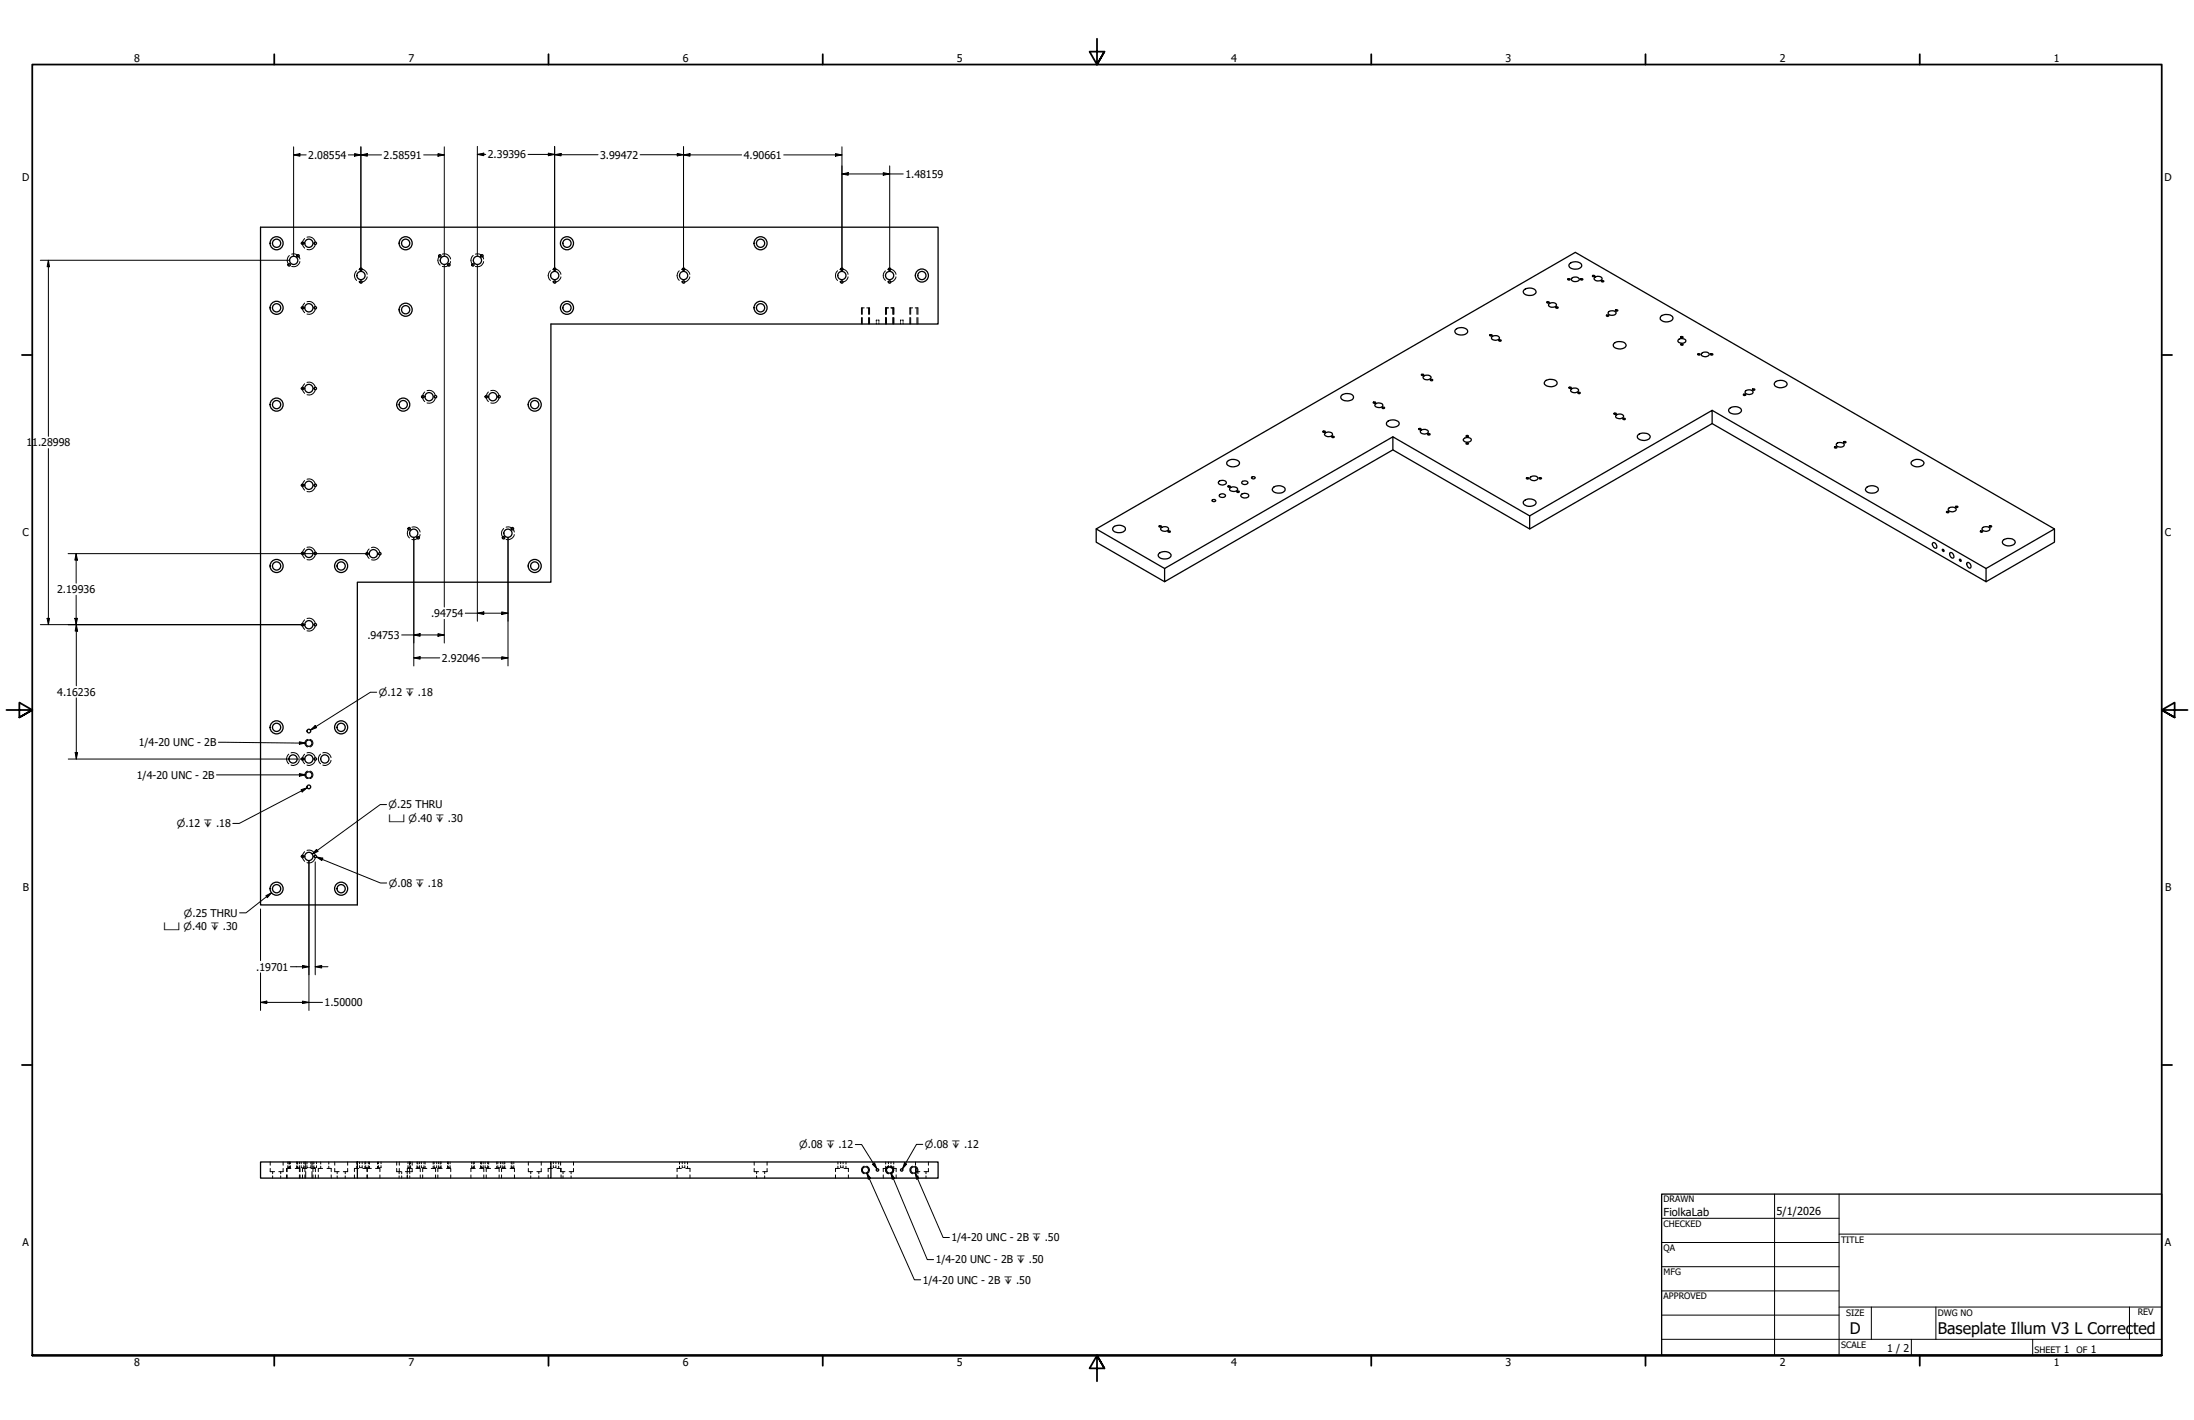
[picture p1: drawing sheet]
<svg xmlns="http://www.w3.org/2000/svg" width="864mm" height="559mm" viewBox="0 0 864 559" stroke-linecap="round" stroke-linejoin="round" font-family="sans-serif">
<!-- layer: Hidden (ANSI) -->
<g fill="none" stroke="#000" stroke-width=".39">
<path d="M119.9 93.9a2.61 2.61 0 0 0 0 3.8M120.8 93.3h.3a2.47 2.47 0 0 1 3 1.9M124.1 96.3a2.48 2.48 0 0 1-3.3 1.9M113.9 100.5a2.61 2.61 0 0 0 0 3.8M114.8 100l.3-.1a2.47 2.47 0 0 1 2.9 2M118 102.9a2.48 2.48 0 0 1-3.2 1.9M119.9 119.3a2.61 2.61 0 0 0 0 3.8M120.8 118.7h.3a2.47 2.47 0 0 1 3 1.9M140.3 106.6a2.61 2.61 0 0 0 0 3.8M141.3 106h.2a2.47 2.47 0 0 1 3 1.9M144.5 109a2.48 2.48 0 0 1-3.2 1.9M173.2 100.5a2.49 2.49 0 0 0 0 3.8"/>
<path d="M174.1 100l.3-.1a2.47 2.47 0 0 1 3 2M177.4 102.9a2.48 2.48 0 0 1-3.3 1.9M186.2 100.5a2.49 2.49 0 0 0 0 3.8M187.1 100l.3-.1a2.39 2.39 0 0 1 3 2M190.4 102.9a2.41 2.41 0 0 1-3.3 1.9M216.7 106.6a2.49 2.49 0 0 0 0 3.8M217.6 106h.2a2.47 2.47 0 0 1 3 1.9M220.8 109a2.48 2.48 0 0 1-3.2 1.9M267.3 106.6a2.61 2.61 0 0 0 0 3.8M268.3 106h.2a2.47 2.47 0 0 1 3 1.9M271.5 109a2.48 2.48 0 0 1-3.2 1.9M329.7 106.6a2.61 2.61 0 0 0 0 3.8"/>
<path d="M330.6 106h.2a2.39 2.39 0 0 1 3 1.9M333.8 109a2.41 2.41 0 0 1-3.2 1.9M348.5 106.6a2.61 2.61 0 0 0 0 3.8M349.4 106h.3a2.47 2.47 0 0 1 3 1.9M352.7 109a2.48 2.48 0 0 1-3.3 1.9M124.1 121.7a2.48 2.48 0 0 1-3.3 1.9M339.1 121.2h1.1M339.4 121.2v2.5M339.4 125v2.5M341.2 121.2h1.1M341.9 121.2v2.5M341.9 125v2.5"/>
<path d="M344.9 127v.5M345.2 126h-.3v.5M345.6 126h.3v.5M345.9 127v.5M348.6 121.2h1.1M348.9 121.2v2.5M348.9 125v2.5M350.7 121.2h1.1M351.4 121.2v2.5M351.4 125v2.5M354.5 127v.5M354.8 126h-.3v.5"/>
<path d="M355.2 126h.3v.5M355.5 127v.5M358.1 121.2h1.1M358.5 121.2v2.5M358.5 125v2.5M360.2 121.2h1.1M360.9 121.2v2.5M360.9 125v2.5M119.9 151a2.61 2.61 0 0 0 0 3.8M120.8 150.5l.3-.1a2.47 2.47 0 0 1 3 2M124.1 153.4a2.48 2.48 0 0 1-3.3 1.9M167.2 154.2a2.61 2.61 0 0 0 0 3.9"/>
<path d="M168.1 153.7h.2a2.39 2.39 0 0 1 3 1.9M171.3 156.7a2.41 2.41 0 0 1-3.2 1.9M192.2 154.2a2.61 2.61 0 0 0 0 3.9M193.2 153.7h.2a2.47 2.47 0 0 1 3 1.9M196.4 156.7a2.48 2.48 0 0 1-3.2 1.9M119.9 189.1a2.61 2.61 0 0 0 0 3.8M120.8 188.6l.3-.1a2.47 2.47 0 0 1 3 2M124.1 191.5a2.48 2.48 0 0 1-3.3 1.9M119.9 215.9a2.61 2.61 0 0 0 0 3.8M120.8 215.4l.3-.1a2.47 2.47 0 0 1 3 2M124.1 218.3a2.48 2.48 0 0 1-3.3 1.9M145.3 216a2.54 2.54 0 0 0 0 3.8"/>
<path d="M146.2 215.5a2.5 2.5 0 0 1 3.3 1.9M149.5 218.4a2.5 2.5 0 0 1-3.3 1.9M161.2 208a2.47 2.47 0 0 0 0 3.7M162.1 207.5l.3-.1a2.47 2.47 0 0 1 3 2M165.4 210.4a2.59 2.59 0 0 1-3.3 1.9M198.2 208a2.47 2.47 0 0 0 0 3.7M199.2 207.5l.3-.1a2.47 2.47 0 0 1 2.9 2M202.4 210.4a2.59 2.59 0 0 1-3.2 1.9M119.9 243.9a2.61 2.61 0 0 0 0 3.8M120.8 243.4l.3-.1a2.47 2.47 0 0 1 3 2M124.1 246.3a2.48 2.48 0 0 1-3.3 1.9M113.7 296.8a2.42 2.42 0 0 0 0 3.7"/>
<path d="M114.6 296.3l.2-.1a2.5 2.5 0 0 1 3 1.9M117.8 299.2a2.43 2.43 0 0 1-3.2 1.9M119.9 296.8a2.54 2.54 0 0 0 0 3.7M120.8 296.3l.3-.1a2.59 2.59 0 0 1 3 1.9M124.1 299.2a2.5 2.5 0 0 1-3.3 1.9M126.2 296.8a2.42 2.42 0 0 0 0 3.7M127.1 296.3l.2-.1a2.59 2.59 0 0 1 3 1.9M130.3 299.2a2.5 2.5 0 0 1-3.2 1.9M119.9 335.2a2.61 2.61 0 0 0 0 3.8M120.8 334.6h.3a2.47 2.47 0 0 1 3 1.9M124.1 337.6a2.48 2.48 0 0 1-3.3 1.9M106.4 459.8v1.3h1.7"/>
<path d="M106.4 457.3v1.2M111.4 459.8v1.3h-1.7M111.4 457.3v1.2M113 459.8v1.3M113.3 458.7v.8h.4M113.3 457.3v.7M113.7 457.3v.8M113.7 458.9v.9M114 457.3v.8M114 458.9v.9M114.3 458.7v.8h-.3M114.3 457.3v.7"/>
<path d="M114.5 459.8h-1.7v1.3M116.2 459.8h1.8M116.8 458.7v.8h.4M116.8 457.3v.7M116.9 457.3v.8M116.9 458.9v.9M117.2 457.3v.8M117.2 458.9v.9M117.9 458.7v.8h-.4M117.9 457.3v.7M117.9 459.8v1.3M118 459.8l.1 1.3"/>
<path d="M118.6 458.7v.8h.3M118.6 457.3v.7M119.6 458.7v.8h-.3M119.6 457.3v.7M120 457.3v.8M120 458.9v.9M120.3 457.3v2.5M120.8 459.8h-1.7v1.3M120.8 458.7v.8h.5M120.8 457.3v.7M122.4 458.7v.8h-.5M122.4 457.3v.7"/>
<path d="M122.4 459.8h1.7v1.3M122.8 457.3v2.5M123.2 457.3v.8M123.2 458.9v.9M123.6 458.7v.8h.4M123.6 457.3v.7M124.6 458.7v.8h-.3M124.6 457.3v.7M126.2 457.3v.8M126.2 458.9v.9M127 459.8h-1.7v1.3M128.7 459.8h1.7v1.3"/>
<path d="M129.4 457.3v.8M129.4 458.9v.9M131.8 459.8v1.3h1.7M131.8 457.3v1.2M136.8 459.8v1.3h-1.7M136.8 457.3v1.2M140.5 457.3v.8M140.5 458.9v.9M141.2 459.8h-1.7v1.3M141.5 458.7v.8h.4M141.5 457.3v.7M142.6 458.7v.8h-.4"/>
<path d="M142.6 457.3v.7M142.8 459.8h3.4M143.6 457.3v.8M143.6 458.9v.9M144 458.7v.8h.3M144 457.3v.7M144.5 459.8v1.3M144.6 459.8v1.3M145 458.7v.8h-.3M145 457.3v.7M145.4 457.3v.8M145.4 458.9v.9"/>
<path d="M147.8 459.8h1.7v1.3M148.6 457.3v.8M148.6 458.9v.9M149 458.7v.8h.4M149 457.3v.7M150 458.7v.8h-.3M150 457.3v.7M156.1 459.8v1.3h1.8M156.1 457.3v1.2M157.2 457.3v1.2M157.2 459.8v1.3M160.6 458.7v.8h.3"/>
<path d="M160.6 457.3v.7M161.2 457.3v1.2M161.2 459.8v1.3M161.3 457.3v.8M161.3 458.9v.9M161.6 458.7v.8h-.3M161.6 457.3v.7M162.1 459.8h-1.8v2.1M162.2 459.8v1.3h-.3M162.2 457.3v1.2M163.7 459.8h1.7v1.3M164.1 458.7v.8h.4"/>
<path d="M164.1 457.3v.7M164.5 457.3v.8M164.5 458.9v.9M165.2 458.7v.8h-.4M165.2 457.3v.7M165.9 458.7v.8h.3M165.9 457.3v.7M166.9 458.7v.8h-.3M166.9 457.3v.7M167.3 457.3v.8M167.3 458.9v.9M168 459.8h-1.6v1.3"/>
<path d="M169.7 459.8h1.7v1.3M170.5 457.3v.8M170.5 458.9v.9M170.9 458.7v.8h.3M170.9 457.3v.7M171.9 458.7v.8h-.3M171.9 457.3v.7M172.7 458.7v.8h.3M172.7 457.3v.7M173.3 457.3v.8M173.3 458.9v.9M173.6 458.7v.8h-.3"/>
<path d="M173.6 457.3v.7M174.1 459.8h-1.8v1.3M175.8 459.8h1.6v1.3M176.1 458.7v.8h.4M176.1 457.3v.7M176.5 457.3v.8M176.5 458.9v.9M177.2 458.7v.8h-.4M177.2 457.3v.7M185.7 458.7v.8h.3M185.7 457.3v.7M186.3 457.3v.8"/>
<path d="M186.3 458.9v.9M186.7 458.7v.8h-.4M186.7 457.3v.7M187.1 459.8h-1.7v1.3M188.8 459.8h1.6v1.3M189.2 458.7v.8h.3M189.2 457.3v.7M189.5 457.3v.8M189.5 458.9v.9M190.2 458.7v.8h-.3M190.2 457.3v.7M190.9 458.7v.8h.4"/>
<path d="M190.9 457.3v.7M192 458.7v.8h-.4M192 457.3v.7M192.3 457.3v.8M192.3 458.9v.9M193.1 459.8h-1.7v1.3M194.8 459.8h1.7v1.3M195.5 457.3v.8M195.5 458.9v.9M196 458.7v.8h.3M196 457.3v.7M197 458.7v.8h-.4"/>
<path d="M197 457.3v.7M197.7 458.7v.8h.3M197.7 457.3v.7M198.4 457.3v.8M198.4 458.9v.9M198.7 458.7v.8h-.3M198.7 457.3v.7M199.1 459.8h-1.7v1.3M200.8 459.8h1.7v1.3M201.2 458.7v.8h.3M201.2 457.3v.7M201.5 457.3v.8"/>
<path d="M201.5 458.9v.9M202.2 458.7v.8h-.3M202.2 457.3v.7M208 459.8v1.3h1.7M208 457.3v1.2M213 459.8v1.3h-1.7M213 457.3v1.2M216.7 457.3v.8M216.7 458.9v.9M217.5 459.8h-1.7v1.3M217.8 458.7v.8h.4M217.8 457.3v.7"/>
<path d="M218.8 458.7v.8h-.3M218.8 457.3v.7M219.2 459.8h1.7v1.3M219.9 457.3v.8M219.9 458.9v.9M220.7 459.8v1.3h1.7M220.7 457.3v1.2M225.7 459.8v1.3h-1.7M225.7 457.3v1.2M267.5 457.3v.8M267.5 458.9v.9M268.2 459.8h-1.7v1.3"/>
<path d="M268.5 458.7v.8h.4M268.5 457.3v.7M269.6 458.7v.8h-.4M269.6 457.3v.7M269.9 459.8h1.7v1.3M270.6 457.3v.8M270.6 458.9v.9M296.9 459.8v1.3h1.7M296.9 457.3v1.2M301.9 459.8v1.3h-1.7M301.9 457.3v1.2M329.8 457.3v.8"/>
<path d="M329.8 458.9v.9M330.5 459.8h-1.6v1.3M330.9 458.7v.8h.3M330.9 457.3v.7M331.9 458.7v.8h-.4M331.9 457.3v.7M332.2 459.8h1.7v1.3M333 457.3v.8M333 458.9v.9M348.6 457.3v.8M348.6 458.9v.9M349.3 459.8h-1.6v1.3"/>
<path d="M349.7 458.7v.8h.3M349.7 457.3v.7M350.7 458.7v.8h-.4M350.7 457.3v.7M351 459.8h1.7v1.3M351.8 457.3v.8M351.8 458.9v.9M360.4 459.8v1.3h1.7M360.4 457.3v1.2M365.4 459.8v1.3h-1.7M365.4 457.3v1.2M107.3 461.1v.8"/>
<path d="M107.3 462.7v.9M110.5 461.1v.8M110.5 462.7v.9M112.8 462.3v1.3M113 462.3v1.3M117.9 462.3v1.3M118.1 462.3v1.3M119.1 462.3v1.3M120.3 461.1v2.5M122.8 461.1v2.5M124.1 462.3v1.3M125.3 462.3v1.3"/>
<path d="M130.4 462.3v1.3M132.7 461.1v.8M132.7 462.7v.9M135.9 461.1v.8M135.9 462.7v.9M139.5 462.3v1.3M144.5 462.3v1.3M144.6 462.3v1.3M149.5 462.3v1.3M157.1 461.1v.8M157.1 462.7v.9M158.1 461.1v.8"/>
<path d="M158.1 462.7v.9M159.6 461.1h1.9M160.3 462.3v1.3M161.3 461.1v.8M161.3 462.7v.9M165.4 462.3v1.3M166.4 462.3v1.3M171.4 462.3v1.3M172.3 462.3v1.3M177.4 462.3v1.3M185.4 462.3v1.3M190.4 462.3v1.3"/>
<path d="M191.4 462.3v1.3M196.5 462.3v1.3M197.4 462.3v1.3M202.5 462.3v1.3M208.9 461.1v.8M208.9 462.7v.9M212.1 461.1v.8M212.1 462.7v.9M215.8 462.3v1.3M220.9 462.3v1.3M221.6 461.1v.8M221.6 462.7v.9"/>
<path d="M224.8 461.1v.8M224.8 462.7v.9M266.5 462.3v1.3M271.6 462.3v1.3M297.8 461.1v.8M297.8 462.7v.9M301 461.1v.8M301 462.7v.9M328.9 462.3v1.3M333.9 462.3v1.3M347.7 462.3v1.3M352.7 462.3v1.3"/>
<path d="M361.3 461.1v.8M361.3 462.7v.9M364.5 461.1v.8M364.5 462.7v.9"/>
</g>
<!-- layer: Hidden Narrow (ANSI) -->
<g fill="none" stroke="#000" stroke-width=".39">
<path d="M339.1 121.2v2.5M339.1 125v2.5M342.3 121.2v2.5M342.3 125v2.5M348.6 121.2v2.5M348.6 125v2.5M351.8 121.2v2.5M351.8 125v2.5M358.1 121.2v2.5M358.1 125v2.5M361.3 121.2v2.5M361.3 125v2.5"/>
<path d="M121.1 291a1.57 1.57 0 0 0-1.1 1.4 1.57 1.57 0 0 0 1.1 1.5M122 291a1.55 1.55 0 0 1 1.2 1.4 1.55 1.55 0 0 1-1.2 1.5M121.1 303.5a1.53 1.53 0 0 0-1.1 1.4 1.53 1.53 0 0 0 1.1 1.5M122 303.5a1.5 1.5 0 0 1 1.2 1.4 1.5 1.5 0 0 1-1.2 1.5M120 459.8v1.3M123.2 459.8v1.3M340.2 458.9a1.57 1.57 0 0 0-1.1 1.5 1.57 1.57 0 0 0 1.1 1.5M341.1 458.9a1.55 1.55 0 0 1 1.2 1.5 1.55 1.55 0 0 1-1.2 1.5M349.7 458.9a1.57 1.57 0 0 0-1.1 1.5 1.57 1.57 0 0 0 1.1 1.5M350.6 458.9a1.55 1.55 0 0 1 1.2 1.5 1.55 1.55 0 0 1-1.2 1.5 1.55 1.55 0 0 0 1.2-1.5 1.55 1.55 0 0 0-1.2-1.5zM359.2 458.9a1.57 1.57 0 0 0-1.1 1.5 1.57 1.57 0 0 0 1.1 1.5M360.2 458.9a1.55 1.55 0 0 1 1.1 1.5 1.55 1.55 0 0 1-1.1 1.5"/>
<path d="M120 462.3v1.3M123.2 462.3v1.3"/>
</g>
<!-- layer: Visible (ANSI) -->
<g fill="none" stroke="#000" stroke-width=".51">
<path d="M102.6 89.4h266.7v38.1h-152.4v101.6h-76.2v127h-38.1zM599.9 114.1a2.96 2.96 0 0 1 4.7 .9 3.1 3.1 0 0 1-5-.1zM609.7 119.6a1.84 1.84 0 0 1 2.9 .5 1.8 1.8 0 0 1-3.1-.1zM617.1 109.9l.7-.2 .2 .3-.3 .2zM617.9 103.8a3.3 3.3 0 0 1 4.7 .4 2.4 2.4 0 0 1-3.6 1.6 1.28 1.28 0 0 1-1.2-.7 1.28 1.28 0 0 1 .1-1.3zM618.6 109.5a1.91 1.91 0 0 1 3.1 .5 1.86 1.86 0 0 1-3.2-.1zM622 109.9l.8-.2 .3 .3-.4 .2zM626.9 108.4l.9 .2-.7 .3-.3-.1zM627.6 109.3a1.84 1.84 0 0 1 3 .4 1.86 1.86 0 0 1-3.2-.1zM630.3 110.6l.4-.2 .6 .3-.7 .2zM573 129.7a3.3 3.3 0 0 1 4.7 .4 2.4 2.4 0 0 1-3.6 1.6 1.28 1.28 0 0 1-1.2-.6 1.28 1.28 0 0 1 .1-1.4zM586.5 131.8l.6-.1 .3 .3-.8 .2z"/>
<path d="M587.2 132.6a1.91 1.91 0 0 1 3 .4 1.8 1.8 0 0 1-3.1-.1zM590 133.8l.6-.1 .3 .3-.7 .2zM612.3 121l.8-.2 .2 .3-.3 .2zM632.4 124h.6l.3 .3-.8 .2zM633.1 122.8a1.91 1.91 0 0 1 3 .5 1.86 1.86 0 0 1-3.1-.2zM635.3 135.1a3.4 3.4 0 0 1 4.7 .5 2.42 2.42 0 0 1-3.5 1.6 1.26 1.26 0 0 1-1.3-.7 1.26 1.26 0 0 1 .1-1.4zM653.8 124.5a3.4 3.4 0 0 1 4.7 .5 2.63 2.63 0 0 1-4.2 1.3 1.08 1.08 0 0 1-.5-1.8zM660.6 133.7a1.89 1.89 0 0 1 3 .5 1.78 1.78 0 0 1-3.1-.2zM661.5 132.7l.4-.3 .6 .2-.4 .4zM661.7 135.4l.5-.1 .3 .3-.7 .2-.3-.1zM668.4 139.3l.6-.1 .2 .3-.7 .2-.3-.3zM669.8 139.1a1.84 1.84 0 0 1 3 .4 1.75 1.75 0 0 1-1.6 .9 1.75 1.75 0 0 1-1.5-1z"/>
<path d="M673.4 139.3l.6-.1 .2 .3-.7 .2zM528.1 155.6a3.4 3.4 0 0 1 4.7 .5 2.49 2.49 0 0 1-3.6 1.6 1.31 1.31 0 0 1-1.2-.7 1.31 1.31 0 0 1 .1-1.4zM540.6 158.2h.6l.3 .3-.7 .2-.3-.1zM541.3 159.1a1.89 1.89 0 0 1 3 .5 1.83 1.83 0 0 1-3.2-.2zM559.6 147.3h.5l.4 .3-.8 .2zM560.3 148.1a1.91 1.91 0 0 1 3 .5 1.8 1.8 0 0 1-3.2-.1zM563.1 149.4l.6-.1 .2 .3-.7 .2-.2-.1zM608.2 150a3.4 3.4 0 0 1 4.7 .5 2.46 2.46 0 0 1-3.6 1.5l-.6-.2a1.08 1.08 0 0 1-.5-1.8zM617.7 152.4l.5-.1 .3 .4-.7 .1-.3-.1zM618.4 153.2a1.84 1.84 0 0 1 2.9 .5 1.75 1.75 0 0 1-1.5 .9 1.75 1.75 0 0 1-1.6-1.1zM621.2 154.4h.6l.2 .3-.7 .2-.3-.3zM686.2 155.3l.7-.2 .3 .3-.7 .2z"/>
<path d="M687 153.9a1.85 1.85 0 0 1 3.1 .5 1.83 1.83 0 0 1-3.2-.2zM689.9 153.1l.6-.1 .3 .4-.8 .1zM698.7 150.4a3.3 3.3 0 0 1 4.7 .5 2.63 2.63 0 0 1-4.2 1.3 1.1 1.1 0 0 1-.5-1.8zM520.8 169.7l.6-.1 .3 .3-.7 .3-.3-.1zM521.8 170.2a1.49 1.49 0 0 1 1.7-.3 1.49 1.49 0 0 1 .9 1.4 1.87 1.87 0 0 1-3.1-.5zM524.3 171.7l.9 .3-.7 .2zM544.1 160.3l.7-.1 .2 .3-.7 .3zM546 166a3.3 3.3 0 0 1 4.7 .4 2.63 2.63 0 0 1-4.2 1.4 1.04 1.04 0 0 1-.5-1.8zM548.3 171.9l53.8 31.1v5.2l-53.8-31.2zM548.3 171.9l-89.9 51.8v5.2l89.9-51.9M558.5 168.7l.6-.1 .3 .3-.7 .2-.3-.3zM559.2 169.5a1.85 1.85 0 0 1 3 .5 1.83 1.83 0 0 1-3.1-.2z"/>
<path d="M562 170.7l.7-.1 .2 .3-.7 .3zM576.1 172.7a1.84 1.84 0 0 1 3 .5 1.86 1.86 0 0 1-3.2-.2zM577 171.6l.5-.3 .5 .4-.3 .3zM577.2 174.3l.6-.1 .2 .4-.7 .2-.3-.3zM635.3 162.8l.7-.2 .2 .3-.4 .2zM636.1 163.4a1.84 1.84 0 0 1 3 .5 1.75 1.75 0 0 1-1.6 .9 1.75 1.75 0 0 1-1.5-1zM638.9 164.7l.6-.1 .3 .3-.7 .2-.4-.3zM644.8 171.1a3.5 3.5 0 0 1 4.7 .5 2.52 2.52 0 0 1-3.6 1.6l-.5-.2a1.12 1.12 0 0 1-.6-1.9zM673.9 161.5l107.8 62.2v5.2l-107.8-62.2M680.7 160.8a3.3 3.3 0 0 1 4.7 .4 2.4 2.4 0 0 1-3.5 1.6 1.28 1.28 0 0 1-1.3-.6 1.28 1.28 0 0 1 .1-1.4zM722.2 175.8l.9 .3-.7 .2-.3-.3zM722.9 174.6a1.94 1.94 0 0 1 3 .5 1.83 1.83 0 0 1-3.1-.2z"/>
<path d="M725.7 173.8l.7-.1 .2 .4-.7 .2zM477.3 196.7l1.2 .1a.71 .71 0 0 1-.7 .6 .71 .71 0 0 1-.7-.6zM479.7 189.5a1.87 1.87 0 0 1 3 .6 1.83 1.83 0 0 1-3.1-.2zM480 194.8a1.26 1.26 0 0 1 1.3-.5 1.26 1.26 0 0 1 1 1l-.7 .4h-.9l-.7-.4zM483.2 181.5a3.3 3.3 0 0 1 4.7 .5 2.63 2.63 0 0 1-4.2 1.3 1.04 1.04 0 0 1-.5-1.8zM483.4 191.3l.6-.1 .3 .3-.7 .2zM484.1 192.1a1.96 1.96 0 0 1 3.1 .5 1.83 1.83 0 0 1-3.2-.2zM487 193.3l.6-.1 .2 .3-.7 .3-.2-.1zM488.9 194.4a1.49 1.49 0 0 1 1.6-.3 1.49 1.49 0 0 1 .9 1.4 1.87 1.87 0 0 1-3-.6zM489.1 189.4l1.4-.1 .6 .4a1.15 1.15 0 0 1-1.1 1 1.15 1.15 0 0 1-1.2-1zM492.8 187.7l1.2 .1a.71 .71 0 0 1-.6 .7 .71 .71 0 0 1-.8-.6zM501.1 191.9a3.3 3.3 0 0 1 4.7 .4 2.13 2.13 0 0 1-2.9 1.8l-1.3-.4a1.1 1.1 0 0 1-.5-1.8z"/>
<path d="M599.9 197.1a3.3 3.3 0 0 1 4.7 .4 2.59 2.59 0 0 1-4.1 1.4 1.08 1.08 0 0 1-.6-1.8zM600.9 188h.6l.3 .3-.8 .2zM602.4 187.8a1.84 1.84 0 0 1 2.9 .5 1.8 1.8 0 0 1-3.1-.1zM605.8 188.2l.7-.2 .3 .3-.4 .2zM734.6 191.9a3.3 3.3 0 0 1 4.7 .4 2.13 2.13 0 0 1-2.9 1.8l-1.3-.4a1.1 1.1 0 0 1-.5-1.8zM752.5 181.5a3.4 3.4 0 0 1 4.8 .5 2.68 2.68 0 0 1-4.2 1.3 1.08 1.08 0 0 1-.6-1.8zM769.8 199.3l.6-.1 .3 .3-.8 .2zM431.5 208.2l26.9 15.5M438.3 207.5a3.3 3.3 0 0 1 4.7 .4 2.13 2.13 0 0 1-2.9 1.7l-.7-.1a1.23 1.23 0 0 1-1.3-.7 1.23 1.23 0 0 1 .2-1.3zM456.2 217.8a2.96 2.96 0 0 1 4.7 .9 3.1 3.1 0 0 1-5-.1zM456.3 206.9h.6l.2 .3-.7 .2-.2-.1zM457 207.8a1.84 1.84 0 0 1 3 .4 1.8 1.8 0 0 1-3.2-.1z"/>
<path d="M459.7 209.2l.7-.3 .3 .3-.5 .3zM602.1 203l71.8-41.5v5.2l-71.8 41.5M760.7 213.8a1.22 1.22 0 0 1 1.5 .4 1.22 1.22 0 0 1-.1 1.5l-.9-.3-.5-.8zM766.3 201.3l.6-.1 .2 .3-.7 .2zM767 200.1a1.91 1.91 0 0 1 3 .4 1.8 1.8 0 0 1-3.2-.1zM767.7 217.4a1.46 1.46 0 0 1 1.2 2.2 1.43 1.43 0 0 1-1.2-2.2zM779.6 209l.6-.1 .2 .3-.7 .2zM780.3 207.8a1.84 1.84 0 0 1 3 .4 1.75 1.75 0 0 1-1.6 .9 1.75 1.75 0 0 1-1.5-1zM783 207.1l.7-.2 .3 .3-.4 .3zM788.5 212.6a3.4 3.4 0 0 1 4.7 .5 2.59 2.59 0 0 1-4.1 1.3 1.12 1.12 0 0 1-.6-1.8zM808.7 208.2l-27 15.5M458.4 228.9l-26.9-15.5v-5.2l188.6-108.9 188.6 108.9v5.2l-27 15.5"/>
<path d="M771.3 220.1l.6 .3v.5l-.6-.4zM774.2 221.6a1.19 1.19 0 0 1 1.4 .5 1.19 1.19 0 0 1-.3 1.5l-.9-.8zM140.7 457.3h76.2v6.3h-76.2zM140.7 457.3h-38.1v6.3h38.1M216.9 457.3h152.4v6.3h-152.4"/>
<circle cx="108.9" cy="95.7" r="1.62"/>
<circle cx="108.9" cy="95.7" r="2.57"/>
<circle cx="119.1" cy="95.7" r=".48"/>
<circle cx="121.6" cy="95.7" r="1.62"/>
<circle cx="124.1" cy="95.7" r=".48"/>
<circle cx="159.7" cy="95.7" r="1.62"/>
<circle cx="159.7" cy="95.7" r="2.57"/>
<circle cx="223.2" cy="95.7" r="1.62"/>
<circle cx="223.2" cy="95.7" r="2.57"/>
<circle cx="299.4" cy="95.7" r="1.62"/>
<circle cx="299.4" cy="95.7" r="2.57"/>
<circle cx="113.8" cy="104.2" r=".48"/>
<circle cx="115.6" cy="102.5" r="1.62"/>
<circle cx="117.3" cy="100.7" r=".48"/>
<circle cx="142.1" cy="105.9" r=".48"/>
<circle cx="142.1" cy="111" r=".48"/>
<circle cx="142.1" cy="108.4" r="1.62"/>
<circle cx="173.1" cy="100.7" r=".48"/>
<circle cx="174.9" cy="102.5" r="1.62"/>
<circle cx="176.7" cy="104.2" r=".48"/>
<circle cx="186.2" cy="104.2" r=".48"/>
<circle cx="187.9" cy="102.5" r="1.62"/>
<circle cx="189.7" cy="100.7" r=".48"/>
<circle cx="218.3" cy="105.9" r=".48"/>
<circle cx="218.3" cy="111" r=".48"/>
<circle cx="218.3" cy="108.4" r="1.62"/>
<circle cx="269.1" cy="105.9" r=".48"/>
<circle cx="269.1" cy="111" r=".48"/>
<circle cx="269.1" cy="108.4" r="1.62"/>
<circle cx="331.4" cy="111" r=".48"/>
<circle cx="331.4" cy="105.9" r=".48"/>
<circle cx="331.4" cy="108.4" r="1.62"/>
<circle cx="350.2" cy="105.9" r=".48"/>
<circle cx="350.2" cy="111" r=".48"/>
<circle cx="350.2" cy="108.4" r="1.62"/>
<circle cx="362.9" cy="108.4" r="1.62"/>
<circle cx="362.9" cy="108.4" r="2.57"/>
<circle cx="609.4" cy="118.9" r=".42"/>
<circle cx="108.9" cy="121.1" r="1.62"/>
<circle cx="108.9" cy="121.1" r="2.57"/>
<circle cx="119.1" cy="121.1" r=".48"/>
<circle cx="121.6" cy="121.1" r="1.62"/>
<circle cx="124.1" cy="121.1" r=".48"/>
<circle cx="159.7" cy="121.9" r="1.62"/>
<circle cx="159.7" cy="121.9" r="2.57"/>
<circle cx="223.2" cy="121.1" r="1.62"/>
<circle cx="223.2" cy="121.1" r="2.57"/>
<circle cx="299.4" cy="121.1" r="1.62"/>
<circle cx="299.4" cy="121.1" r="2.57"/>
<circle cx="636.4" cy="122.1" r=".42"/>
<circle cx="108.9" cy="159.2" r="1.62"/>
<circle cx="108.9" cy="159.2" r="2.57"/>
<circle cx="119.1" cy="152.9" r=".48"/>
<circle cx="121.6" cy="152.9" r="1.62"/>
<circle cx="124.1" cy="152.9" r=".48"/>
<circle cx="158.7" cy="159.2" r="1.62"/>
<circle cx="158.7" cy="159.2" r="2.57"/>
<circle cx="166.4" cy="156.1" r=".48"/>
<circle cx="168.9" cy="156.1" r="1.62"/>
<circle cx="171.4" cy="156.1" r=".48"/>
<circle cx="191.4" cy="156.1" r=".48"/>
<circle cx="194" cy="156.1" r="1.62"/>
<circle cx="196.4" cy="156.1" r=".48"/>
<circle cx="210.5" cy="159.2" r="1.62"/>
<circle cx="210.5" cy="159.2" r="2.57"/>
<circle cx="119.1" cy="191" r=".48"/>
<circle cx="121.6" cy="191" r="1.62"/>
<circle cx="124.1" cy="191" r=".48"/>
<circle cx="119.1" cy="217.8" r=".48"/>
<circle cx="121.6" cy="217.8" r="1.62"/>
<circle cx="124.1" cy="217.8" r=".48"/>
<circle cx="144.5" cy="217.9" r=".48"/>
<circle cx="147" cy="217.9" r="1.62"/>
<circle cx="149.5" cy="217.9" r=".48"/>
<circle cx="161.1" cy="208.1" r=".48"/>
<circle cx="162.8" cy="209.8" r="1.62"/>
<circle cx="164.6" cy="211.6" r=".48"/>
<circle cx="198.2" cy="211.6" r=".48"/>
<circle cx="199.9" cy="209.8" r="1.62"/>
<circle cx="201.7" cy="208.1" r=".48"/>
<circle cx="764.9" cy="216.7" r=".43"/>
<circle cx="108.9" cy="222.7" r="1.62"/>
<circle cx="108.9" cy="222.7" r="2.57"/>
<circle cx="134.3" cy="222.7" r="1.62"/>
<circle cx="134.3" cy="222.7" r="2.57"/>
<circle cx="210.5" cy="222.7" r="1.62"/>
<circle cx="210.5" cy="222.7" r="2.57"/>
<circle cx="119.1" cy="245.8" r=".48"/>
<circle cx="121.6" cy="245.8" r="1.62"/>
<circle cx="124.1" cy="245.8" r=".48"/>
<circle cx="108.9" cy="286.2" r="1.62"/>
<circle cx="108.9" cy="286.2" r="2.57"/>
<circle cx="115.3" cy="298.7" r="1.62"/>
<circle cx="119.1" cy="298.7" r=".48"/>
<circle cx="121.6" cy="287.7" r=".73"/>
<circle cx="121.6" cy="292.4" r="1.24"/>
<circle cx="121.6" cy="298.7" r="1.62"/>
<circle cx="124.1" cy="298.7" r=".48"/>
<circle cx="127.9" cy="298.7" r="1.62"/>
<circle cx="134.3" cy="286.2" r="1.62"/>
<circle cx="134.3" cy="286.2" r="2.57"/>
<circle cx="121.6" cy="309.7" r=".73"/>
<circle cx="121.6" cy="305" r="1.24"/>
<circle cx="119.1" cy="337" r=".48"/>
<circle cx="121.6" cy="337" r="1.62"/>
<circle cx="124.1" cy="337" r=".48"/>
<circle cx="108.9" cy="349.7" r="1.62"/>
<circle cx="108.9" cy="349.7" r="2.57"/>
<circle cx="134.3" cy="349.7" r="1.62"/>
<circle cx="134.3" cy="349.7" r="2.57"/>
<circle cx="340.6" cy="460.4" r="1.24"/>
<circle cx="345.4" cy="460.4" r=".48"/>
<circle cx="350.2" cy="460.4" r="1.24"/>
<circle cx="354.9" cy="460.4" r=".48"/>
<circle cx="359.7" cy="460.4" r="1.24"/>
</g>
<!-- layer: Border (ANSI) -->
<g fill="none" stroke="#000" stroke-width=".7">
<path d="M431.8 15.2v10.2l-2.9-5.1h5.8l-2.9 5.1 2.9-5.1M107.9 21.3v4.1M215.9 21.3v4.1M323.8 21.3v4.1M539.8 21.3v4.1M647.7 21.3v4.1M755.6 21.3v4.1M8.6 139.7h4.1M850.9 139.7h4.1M2.5 279.4h10.2l-5.1-2.9v5.8l5.1-2.9-5.1 2.9M861.1 279.4h-10.2l5.1-2.9v5.8l-5.1-2.9 5.1 2.9M8.6 419.1h4.1"/>
<path d="M850.9 419.1h4.1M12.7 533.4v-508h838.2v508h-838.2h838.2M107.9 533.4v4.1M215.9 533.4v4.1M323.8 533.4v4.1M434.7 538.5l-2.9-5.1 2.9 5.1h-5.8l2.9-5.1v10.2M539.8 533.4v4.1M647.7 533.4v4.1M755.6 533.4v4.1"/>
</g>
<!-- layer: Title (ANSI) -->
<g fill="none" stroke="#000" stroke-width=".39">
<path d="M654 479.4h69.9M698.5 469.9v63.5M723.9 469.9v63.5M654 488.9h69.9M654 498.5h69.9M723.9 485.6h127M654 508h69.9M654 517.5h69.9M723.9 514.3h127M736.6 514.3v12.7M762 514.3v12.7M838.2 514.3v12.7"/>
<path d="M654 527h196.9M752.3 527v6.4M800.1 527v6.4"/>
</g>
<path d="M654 469.9h196.9v63.5h-196.9z" fill="none" stroke="#000" stroke-width=".51"/>
<!-- layer: Symbol (ANSI) -->
<g fill="none" stroke="#000" stroke-width=".39">
<path d="M148.3 272.4h-2.5l-23.6 14.9M86 292.1l34.3 .3M117.9 291.9l2.4 .5-2.4 .5zM122.2 287.3l1.9-1.8 .5 .9zM85.2 304.9h35.1M117.9 304.4l2.4 .5-2.4 .5zM118.5 310.8l2.4-.8-2 1.7zM120.9 310l-26.7 14h-2.6M152.1 316.6h-2.4l-26.8 19.5M124.6 334.3l.6 .7-2.3 1.1zM124.6 337.2l2.5 .5-.4 .9zM124.6 337.2l25.1 10.3h2.5"/>
<path d="M104.6 352.5l2.3-1.2-1.7 2zM106.9 351.3l-10.1 7.9h-2.5M336.7 450.4h2.5l6 9.6M343.4 458.2l.8-.6 1 2.4zM356 457.6l.9 .5-1.7 1.9zM363.2 450.3h-2.5l-5.5 9.7M341.2 461.6l1.4 2-.8 .5zM341.2 461.6l18.7 42h2.5M350.6 461.6l1.5 2.1-.9 .4zM350.6 461.6l14.4 34.1h2.5M360.2 461.6l1.4 2.1-.9 .4zM360.2 461.6l11 25.4h2.5"/>
</g>
<path d="M117.9 291.9l2.4 .5-2.4 .5zM122.2 287.3l1.9-1.8 .5 .9zM117.9 304.4l2.4 .5-2.4 .5zM118.5 310.8l2.4-.8-2 1.7zM124.6 334.3l.6 .7-2.3 1.1zM124.6 337.2l2.5 .5-.4 .9zM104.6 352.5l2.3-1.2-1.7 2zM343.4 458.2l.8-.6 1 2.4zM356 457.6l.9 .5-1.7 1.9zM341.2 461.6l1.4 2-.8 .5zM350.6 461.6l1.5 2.1-.9 .4zM360.2 461.6l1.4 2.1-.9 .4z" fill="#000"/>
<!-- layer: Dimension (ANSI) -->
<g fill="none" stroke="#000" stroke-width=".39">
<path d="M115.6 57.8v43M142 57.8v49.1M174.9 57.8v43M187.9 57.6v43.2M218.3 57.6v49.3M269 57.7v49.2M331.4 57.8v49.1M115.6 61l2.4-.5v1zM115.6 61h4.9M137.1 61h13.1M139.6 60.5l2.4 .5-2.4 .5zM142 61l2.6-.5v1z"/>
<path d="M166.8 61h8.1M172.4 60.5l2.5 .5-2.5 .5zM187.9 60.8l2.5-.5v1zM187.9 60.8h3.3M207.8 60.8h10.5M215.8 60.3l2.5 .5-2.5 .5zM218.3 60.9l2.6-.5v.9zM218.3 60.9h17.1M252 60.9l39.9 .1M266.6 60.4l2.4 .5-2.4 .4zM269 61l2.6-.5v1zM308.5 61h22.9"/>
<path d="M328.9 60.5l2.5 .5-2.5 .5zM331.4 68.5l2.5-.6v1.1zM331.4 68.5h24.1M347.7 67.9l2.5 .6-2.5 .5zM350.2 65.3v41.6M15.9 102.4h98.1M19 102.4l.5 2.6h-1zM19 102.4v69.3M174.9 104v134.9M187.9 104v140.5M19 176.5v69.3M26.8 217.9h118.6"/>
<path d="M30 217.9l.5 2.5h-1zM30 217.9v11.6M162.9 211.5v50.6M200 211.5v50.6M30 234.3v35.6M15.9 245.8h104.1M18.5 243.3h1l-.5 2.5zM29.5 243.3h1l-.5 2.5zM30 245.8l.5 2.5h-.9zM158.1 249.9h16.8M162.9 249.9l2.5-.5v1zM162.9 258.9l2.5-.5v1z"/>
<path d="M162.9 258.9h10.2M172.4 249.4l2.5 .5-2.5 .5zM174.9 243.7v9.3M183.1 241.3h16.9M187.9 241.3l2.5-.5v1zM189.7 258.9h10.3M197.5 258.4l2.5 .5-2.5 .5zM197.5 240.8l2.5 .5-2.5 .5zM30 274.6v24.1M26.9 298.7h93.1M29.6 296.2h.9l-.5 2.5zM121.6 338.6v59"/>
<path d="M124.1 339.2v44.4M102.6 357.7v20.3M119.1 379.9l2.5 .5-2.5 .5zM102.6 394.5l2.4-.5v.9zM102.6 394.5h24.3M102.6 382.8v14.8M114.3 380.4h7.3M119.1 394l2.5 .5-2.5 .4zM124.1 380.4l2.5-.5v1zM124.1 380.4h5"/>
</g>
<g fill="#000">
<path d="M115.6 61l2.4-.5v1zM139.6 60.5l2.4 .5-2.4 .5zM142 61l2.6-.5v1zM172.4 60.5l2.5 .5-2.5 .5zM187.9 60.8l2.5-.5v1zM215.8 60.3l2.5 .5-2.5 .5zM218.3 60.9l2.6-.5v.9zM266.6 60.4l2.4 .5-2.4 .4zM269 61l2.6-.5v1zM328.9 60.5l2.5 .5-2.5 .5zM331.4 68.5l2.5-.6v1.1zM347.7 67.9l2.5 .6-2.5 .5z"/>
<path d="M19 102.4l.5 2.6h-1zM30 217.9l.5 2.5h-1zM18.5 243.3h1l-.5 2.5zM29.5 243.3h1l-.5 2.5zM30 245.8l.5 2.5h-.9zM162.9 249.9l2.5-.5v1zM162.9 258.9l2.5-.5v1zM172.4 249.4l2.5 .5-2.5 .5zM187.9 241.3l2.5-.5v1zM197.5 258.4l2.5 .5-2.5 .5zM197.5 240.8l2.5 .5-2.5 .5zM29.6 296.2h.9l-.5 2.5z"/>
<path d="M124.1 380.4l2.5-.5v1zM102.6 394.5l2.4-.5v.9zM119.1 379.9l2.5 .5-2.5 .5zM119.1 394l2.5 .5-2.5 .4z"/>
</g>
<g font-size="6.3">
<text x="728.1" y="524.9">D</text>
<text x="762.8" y="525">Baseplate Illum V3 L Correc</text>
<text x="839.7" y="525">ted</text>
</g>
<g font-size="4.3">
<text x="654.8" y="478.6">FiolkaLab</text>
<text x="699.3" y="478">5/1/2026</text>
</g>
<g font-size="4.2">
<text x="52.8" y="24.4">8</text>
<text x="160.8" y="24.4">7</text>
<text x="268.7" y="24.4">6</text>
<text x="376.7" y="24.4">5</text>
<text x="484.6" y="24.4">4</text>
<text x="592.6" y="24.4">3</text>
<text x="700.5" y="24.4">2</text>
<text x="808.5" y="24.4">1</text>
<text x="121.3" y="62.5">2.08554</text>
<text x="151" y="62.5">2.58591</text>
<text x="192" y="62.3">2.39396</text>
<text x="236.2" y="62.4">3.99472</text>
<text x="292.7" y="62.5">4.90661</text>
<text x="8.8" y="71.4">D</text>
<text x="356.4" y="70">1.48159</text>
<text x="852" y="71.4">D</text>
<text x="10.4" y="175.6">1</text>
<text x="12.7" y="175.6">1.28998</text>
<text x="8.9" y="211.1">C</text>
<text x="852.2" y="211.1">C</text>
<text x="22.5" y="233.4">2.19936</text>
<text x="169.7" y="242.8">.94754</text>
<text x="144.6" y="251.4">.94753</text>
<text x="173.9" y="260.4">2.92046</text>
<text x="22.5" y="273.7">4.16236</text>
<text x="54.6" y="293.6">1/4-20 UNC - 2B</text>
<text x="53.8" y="306.5">1/4-20 UNC - 2B</text>
<text x="9" y="350.8">B</text>
<text x="852.2" y="350.8">B</text>
<text x="100.8" y="382">.19701</text>
<text x="127.8" y="395.9">1.50000</text>
<text x="8.9" y="490.5">A</text>
<text x="374.5" y="488.5">1/4-20 UNC - 2B ↧ .50</text>
<text x="852.2" y="490.5">A</text>
<text x="368.3" y="497.2">1/4-20 UNC - 2B ↧ .50</text>
<text x="363.2" y="505.1">1/4-20 UNC - 2B ↧ .50</text>
<text x="742.8" y="532">1 / 2</text>
<text x="812.4" y="532.6">1</text>
<text x="823" y="532.6">1</text>
<text x="52.8" y="537.5">8</text>
<text x="160.8" y="537.5">7</text>
<text x="268.7" y="537.5">6</text>
<text x="376.7" y="537.5">5</text>
<text x="484.6" y="537.5">4</text>
<text x="592.6" y="537.5">3</text>
<text x="700.5" y="537.5">2</text>
<text x="808.5" y="537.5">1</text>
</g>
<g font-size="3.9">
<text x="149.1" y="273.9">⌀.12 ↧ .18</text>
<text x="152.9" y="318.1">⌀.25 THRU</text>
<text x="152.9" y="323.5">⌴ ⌀.40 ↧ .30</text>
<text x="69.6" y="325.6">⌀.12 ↧ .18</text>
<text x="153" y="349">⌀.08 ↧ .18</text>
<text x="72.3" y="360.7">⌀.25 THRU</text>
<text x="64.3" y="366.1">⌴ ⌀.40 ↧ .30</text>
<text x="314.6" y="451.9">⌀.08 ↧ .12</text>
<text x="364" y="451.9">⌀.08 ↧ .12</text>
</g>
<g font-size="3.5">
<text x="654.8" y="473.2">DRAWN</text>
<text x="654.8" y="482.8">CHECKED</text>
<text x="724.7" y="488.9">TITLE</text>
<text x="654.8" y="492.3">QA</text>
<text x="654.8" y="501.8">MFG</text>
<text x="654.8" y="511.4">APPROVED</text>
<text x="726.7" y="517.7">SIZE</text>
<text x="762.8" y="517.7">DWG NO</text>
<text x="841.4" y="517.7">REV</text>
<text x="724.7" y="530.4">SCALE</text>
<text x="800.9" y="532.6">SHEET</text>
<text x="817.4" y="532.6">OF</text>
</g>
</svg>
